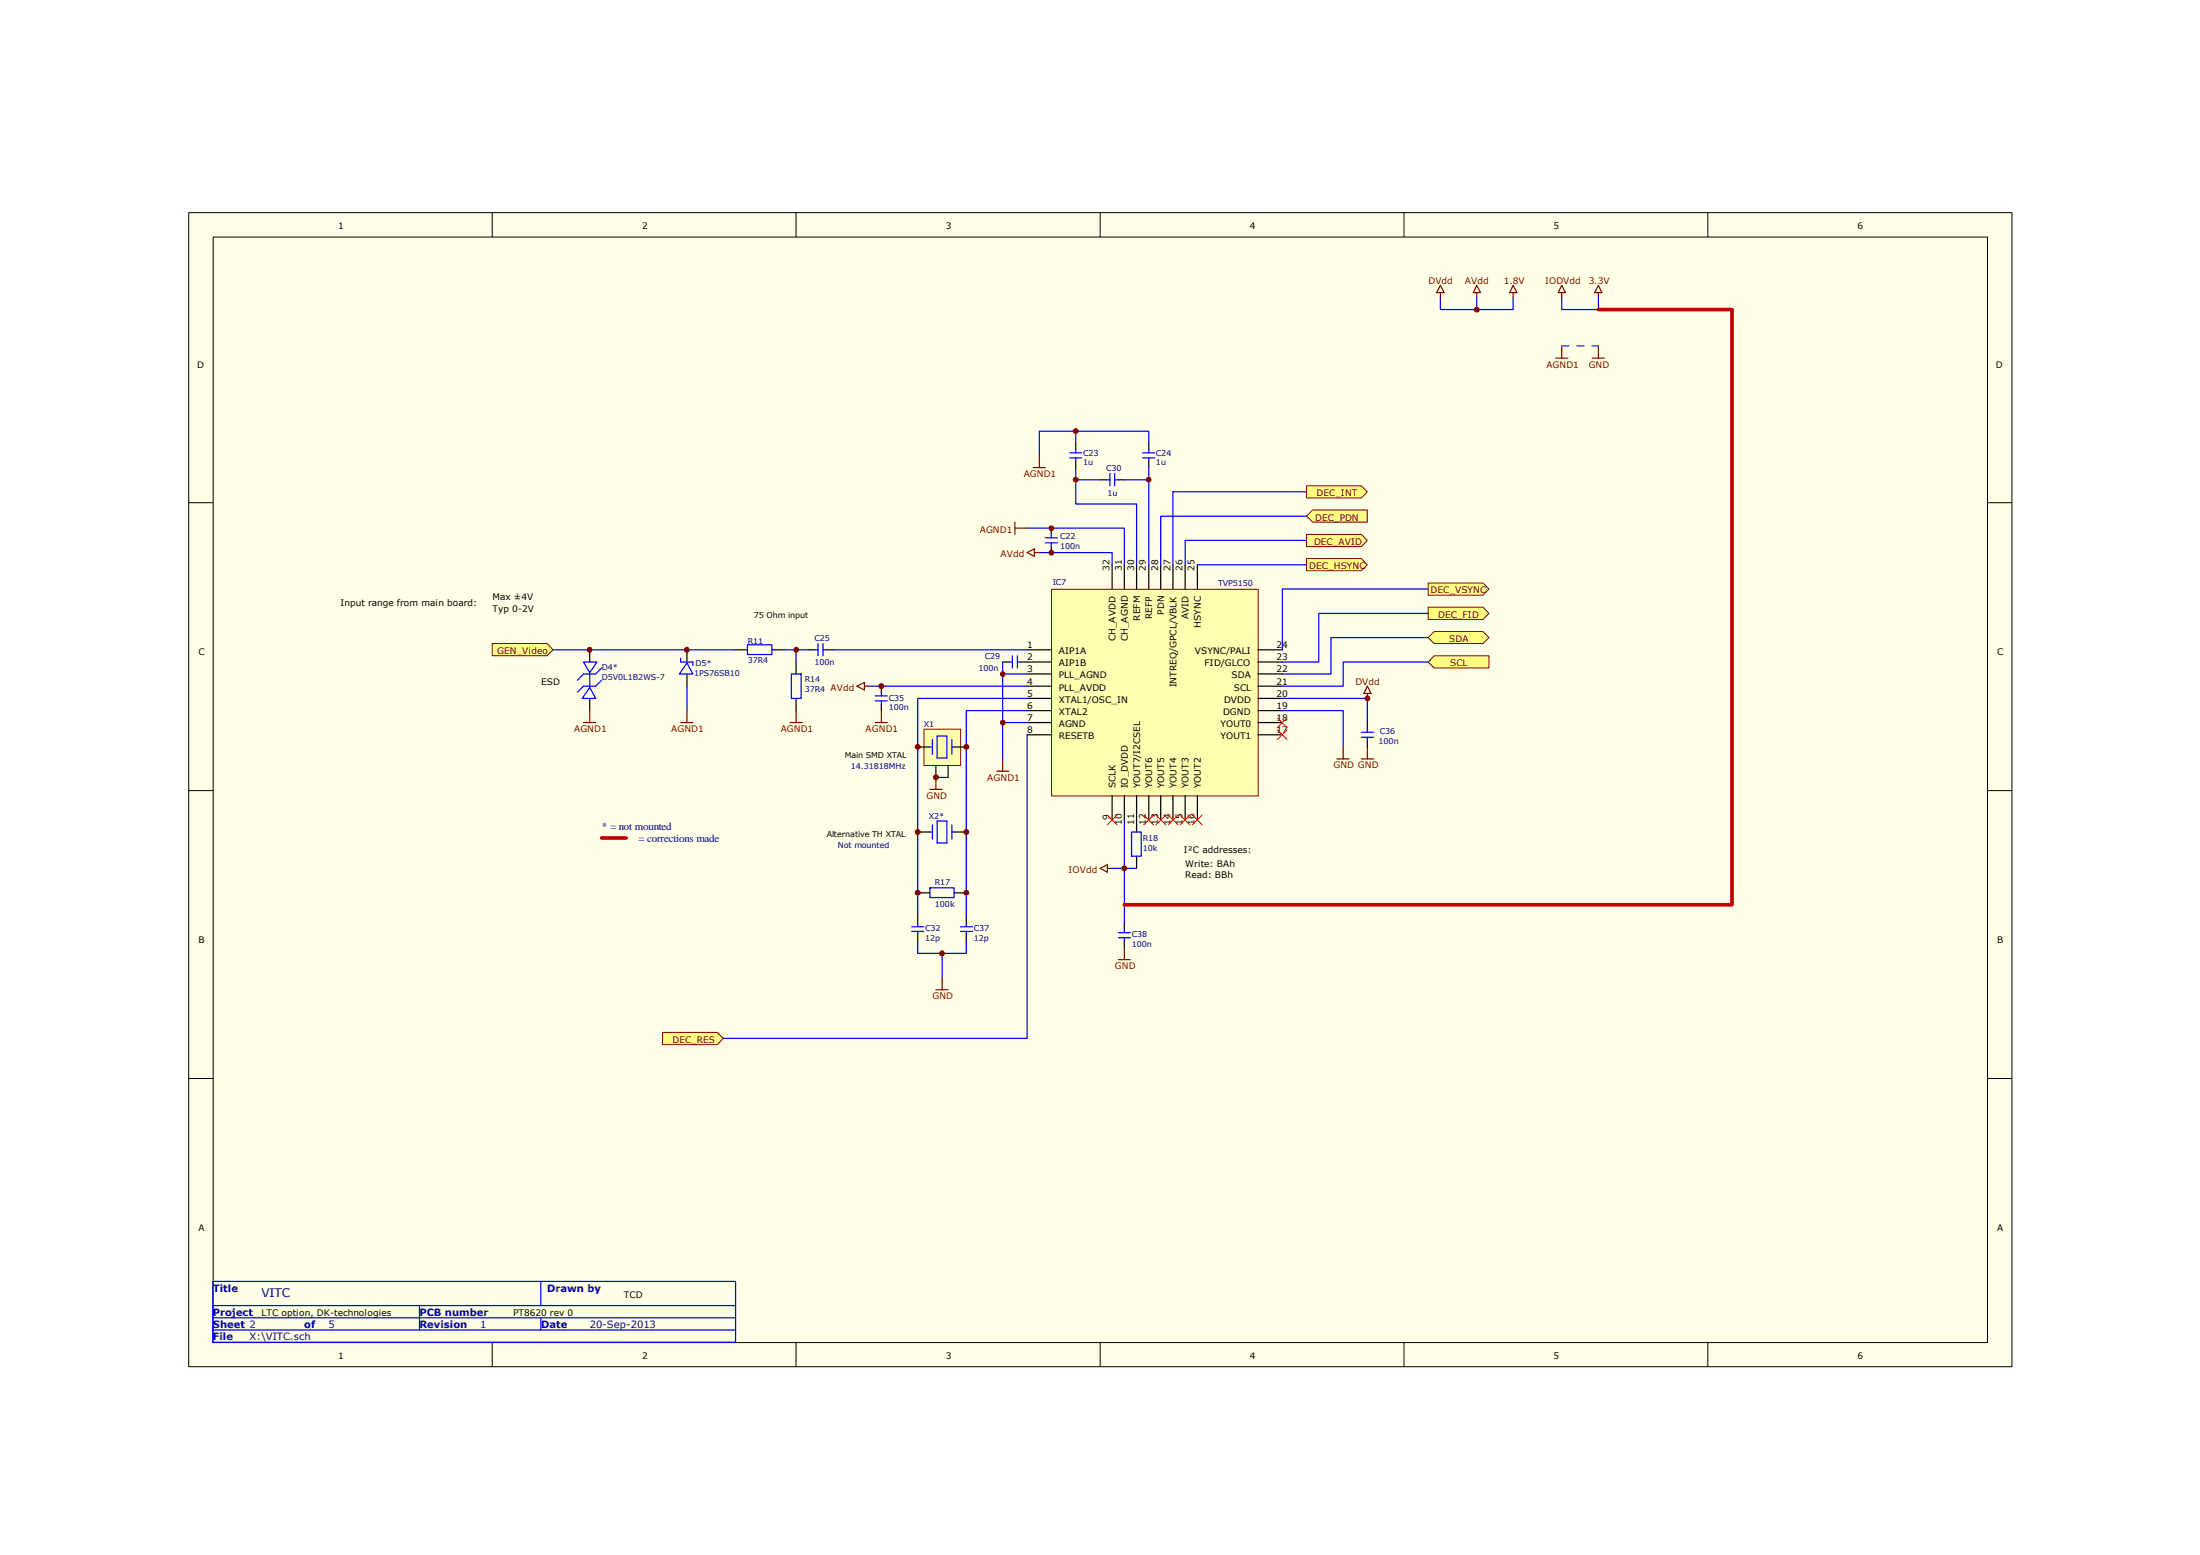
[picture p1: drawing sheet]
<svg xmlns="http://www.w3.org/2000/svg" width="297mm" height="210mm" viewBox="0 0 297 210" stroke-linecap="round" stroke-linejoin="round" font-family="sans-serif">
<path d="M25.5 28.7h246.1v155.8h-246.1z" fill="#ffffe8"/>
<g fill="none" stroke="#000" stroke-width=".14">
<path d="M25.5 28.7h246.1v155.8h-246.1zM28.8 32h239.5v149.2h-239.5zM66.5 28.7v3.3M107.5 28.7v3.3M148.5 28.7v3.3M189.6 28.7v3.3M230.6 28.7v3.3M25.4 67.9h3.3M268.3 67.9h3.3M25.4 106.7h3.3M268.3 106.7h3.3M25.4 145.6h3.3"/>
<path d="M268.3 145.6h3.3M66.5 181.2v3.2M107.5 181.2v3.2M148.5 181.2v3.2M189.6 181.2v3.2M230.6 181.2v3.2"/>
</g>
<path d="M28.7 173h70.6v8.2h-70.6zM28.7 176.2h70.6M28.7 177.9h70.6M28.7 179.5h70.6M56.6 176.2v3.3M73 173v3.2M73 177.9v1.6" fill="none" stroke="#00f" stroke-width=".16"/>
<path d="M142 79.6h27.9v27.8h-27.9z" fill="#ffffb0"/>
<path d="M142 79.5h27.9v27.9h-27.9z" fill="none" stroke="#800000" stroke-width=".14"/>
<g fill="none" stroke="#000" stroke-width=".16">
<path d="M145.2 59.8v.9M155.1 59.8v.9M141.9 71.3v.8M141.9 73.8v.8M145.2 62.3v.8M148.5 64.8h.8M150.2 76.2v3.3M151 64.8h.8M151.8 76.2v3.3M153.5 76.2v3.3M155.1 62.3v.8M155.1 76.2v3.3"/>
<path d="M156.7 76.2v3.3M158.4 76.2v3.3M160 76.2v3.3M161.7 76.2v3.3M138.7 89.4h3.2M138.7 91h3.2M138.7 92.6h3.2M138.7 94.3h3.2M138.7 95.9h3.2M138.7 97.5h3.2M138.7 99.2h3.2M138.7 87.7h3.2"/>
<path d="M169.8 89.4h3.3M169.8 91h3.3M169.8 92.6h3.3M169.8 94.3h3.3M169.8 95.9h3.3M169.8 97.5h3.3M169.8 99.2h3.3M169.8 87.7h3.3M150.2 107.4v3.3M151.8 107.4v3.3M153.5 107.4v3.3M155.1 107.4v3.3"/>
<path d="M156.7 107.4v3.3M158.4 107.4v3.3M160 107.4v3.3M161.7 107.4v3.3"/>
</g>
<g fill="none" stroke="#00f" stroke-width=".16">
<path d="M138.7 71.3h13.1v4.9M140.3 74.6h9.9v1.6M141.1 73.3h1.7M141.1 72.6h1.7M141.9 72.1v.5M141.9 73.3v.5M144.4 61.8h1.6M144.4 61.1h1.6M145.2 63.1v4.9h8.3v8.2M145.2 60.7v.4M145.2 61.8v.5M149.3 64.8h.6"/>
<path d="M149.9 63.9v1.7M150.5 63.9v1.7M150.5 64.8h.5M151.8 64.8h3.3M154.3 61.8h1.6M154.3 61.1h1.6M155.1 60.7v.4M155.1 61.8v.5M155.1 63.1v13.1"/>
</g>
<path d="M137 70.5v1.6M137 71.3h1.7M138.7 74.6l1-.5v1zM139.7 74.6h.6" fill="none" stroke="#800000" stroke-width=".16"/>
<circle cx="155.1" cy="64.7" r=".32" fill="#800000"/>
<circle cx="155.1" cy="64.7" r=".32" fill="none" stroke="#800000" stroke-width=".14"/>
<path d="M145.2 64.8h3.3" fill="none" stroke="#00f" stroke-width=".16"/>
<circle cx="145.3" cy="64.7" r=".33" fill="#800000"/>
<circle cx="145.3" cy="64.7" r=".33" fill="none" stroke="#800000" stroke-width=".14"/>
<path d="M145.2 59.8v-1.6h9.9v1.6M145.2 58.2h-4.9v3.3" fill="none" stroke="#00f" stroke-width=".16"/>
<circle cx="145.3" cy="58.2" r=".33" fill="#800000"/>
<circle cx="145.3" cy="58.2" r=".33" fill="none" stroke="#800000" stroke-width=".14"/>
<path d="M139.5 63.1h1.6M140.3 61.5v1.6" fill="none" stroke="#800000" stroke-width=".16"/>
<path d="M176.4 66.4h-18v9.8" fill="none" stroke="#00f" stroke-width=".16"/>
<path d="M176.4 65.6h7.4l.8 .8-.8 .8h-7.4z" fill-rule="evenodd" fill="#ffff80"/>
<path d="M176.4 65.6h7.4l.8 .8-.8 .8h-7.4z" fill="none" stroke="#800000" stroke-width=".14"/>
<g fill="none" stroke="#00f" stroke-width=".16">
<path d="M138.7 95.9h-8.2v27.9M138.7 94.3h-14.8v29.5M125.6 119.8h3.2v1.4h-3.2zM123.1 125.1h1.6M123.1 125.7h1.6M123.9 127v1.7h6.6v-1.7M123.9 124.6v.5M123.9 125.7v.5M127.2 128.7v3.3M129.7 125.1h1.6M129.7 125.7h1.6M130.5 124.6v.5"/>
<path d="M130.5 125.7v.5"/>
</g>
<path d="M123.9 120.5h1.7M123.9 123.8v.8M123.9 126.2v.8M128.8 120.5h1.7M130.5 123.8v.8M130.5 126.2v.8" fill="none" stroke="#000" stroke-width=".16"/>
<path d="M126.4 133.6h1.6M127.2 132v1.6" fill="none" stroke="#800000" stroke-width=".16"/>
<path d="M66.5 86.9h7.4l.8 .8-.8 .8h-7.4z" fill-rule="evenodd" fill="#ffff80"/>
<path d="M66.5 86.9h7.4l.8 .8-.8 .8h-7.4z" fill="none" stroke="#800000" stroke-width=".14"/>
<g fill="none" stroke="#000" stroke-width=".16">
<path d="M99.3 87.7h1.6M104.2 87.7h1.7M107.5 89.4v1.6M107.5 94.3v1.6M109.1 87.7h.9M111.6 87.7h.8M119 92.6v.8M119 95.1v.8M184.6 97.5v.9M184.6 100v.8M153.5 110.7v1.6M153.5 115.6v1.6"/>
<path d="M151.8 124.6v.8M151.8 127v.9"/>
</g>
<g fill="none" stroke="#00f" stroke-width=".16">
<path d="M74.7 87.7h24.6M100.9 87h3.3v1.3h-3.3zM105.9 87.7h3.2M106.8 91h1.4v3.3h-1.4zM107.5 87.7v1.7M110 87.7h.4M110.4 86.9v1.6M111.1 86.9v1.6M111.1 87.7h.5M112.4 87.7h26.3M117.3 92.6h21.4M118.1 93.9h1.7"/>
<path d="M118.1 94.6h1.7M119 93.4v.5M119 94.6v.5M135.4 97.5v4.9M173.1 95.9h8.3v4.9M173.1 94.3h11.5v3.2M183.8 98.8h1.7M183.8 99.5h1.7M184.6 98.4v.4M184.6 99.5v.5M152.8 112.3h1.3v3.3h-1.3zM151 125.9h1.6"/>
<path d="M151 126.6h1.6M151.8 125.4v.5M151.8 126.6v.4"/>
</g>
<g fill="none" stroke="#800000" stroke-width=".16">
<path d="M106.7 97.5h1.6M107.5 95.9v1.6M115.7 92.6l1-.5v1zM116.7 92.6h.6M118.1 97.5h1.7M119 95.9v1.6M184.6 93.6v.7M184.6 92.6l.5 1h-1zM134.6 104.1h1.6M135.4 102.4v1.7M148.5 117.2l1-.5v1zM149.5 117.2h.7"/>
<path d="M180.5 102.4h1.7M181.4 100.8v1.6M183.8 102.4h1.7M184.6 100.8v1.6M151 129.5h1.6M151.8 127.9v1.6"/>
</g>
<path d="M193.6 88.5h7.4v1.7h-7.4l-.8-.8z" fill-rule="evenodd" fill="#ffff80"/>
<path d="M193.6 88.5h7.4v1.7h-7.4l-.8-.8z" fill="none" stroke="#800000" stroke-width=".14"/>
<path d="M192.8 86.1l.8-.8h6.6l.8 .8-.8 .8h-6.6z" fill-rule="evenodd" fill="#ffff80"/>
<path d="M192.8 86.1l.8-.8h6.6l.8 .8-.8 .8h-6.6z" fill="none" stroke="#800000" stroke-width=".14"/>
<path d="M192.8 89.4h-11.4v3.2h-8.3M192.8 86.1h-13.1v4.9h-6.6" fill="none" stroke="#00f" stroke-width=".16"/>
<circle cx="107.5" cy="87.7" r=".33" fill="#800000"/>
<circle cx="107.5" cy="87.7" r=".33" fill="none" stroke="#800000" stroke-width=".14"/>
<path d="M138.7 91h-3.3v6.5h3.3" fill="none" stroke="#00f" stroke-width=".16"/>
<circle cx="135.4" cy="97.5" r=".33" fill="#800000"/>
<circle cx="135.4" cy="97.5" r=".33" fill="none" stroke="#800000" stroke-width=".14"/>
<path d="M176.4 69.7h-19.7v6.5" fill="none" stroke="#00f" stroke-width=".16"/>
<path d="M176.4 69.7l.8-.9h7.4v1.7h-7.4z" fill-rule="evenodd" fill="#ffff80"/>
<path d="M176.4 69.7l.8-.9h7.4v1.7h-7.4z" fill="none" stroke="#800000" stroke-width=".14"/>
<circle cx="184.6" cy="94.3" r=".33" fill="#800000"/>
<circle cx="184.6" cy="94.3" r=".33" fill="none" stroke="#800000" stroke-width=".14"/>
<path d="M199.4 38.5l.5 1h-1zM199.4 39.5v.7M204.3 38.5l.5 1h-1zM204.3 39.5v.7M210.9 38.5l.5 1h-1zM210.9 39.5v.7M215.8 38.5l.5 1h-1zM215.8 39.5v.7" fill="none" stroke="#800000" stroke-width=".16"/>
<path d="M199.4 40.2v1.6h4.9v-1.6M210.9 40.2v1.6h4.9v-1.6M135.4 89.4v1.6M136.2 89.4h.5M136.7 88.5v1.7M137.4 88.5v1.7M137.4 89.4h.5" fill="none" stroke="#00f" stroke-width=".16"/>
<path d="M135.4 89.4h.8M137.9 89.4h.8" fill="none" stroke="#000" stroke-width=".16"/>
<circle cx="135.4" cy="91" r=".32" fill="#800000"/>
<circle cx="135.4" cy="91" r=".32" fill="none" stroke="#800000" stroke-width=".14"/>
<path d="M194.5 40.2v1.6h4.9" fill="none" stroke="#00f" stroke-width=".16"/>
<circle cx="199.4" cy="41.8" r=".33" fill="#800000"/>
<circle cx="199.4" cy="41.8" r=".33" fill="none" stroke="#800000" stroke-width=".14"/>
<path d="M194.5 38.5l.5 1h-1zM194.5 39.5v.7M210.1 48.3h1.6M210.9 46.7v1.6M215 48.3h1.6M215.8 46.7v1.6" fill="none" stroke="#800000" stroke-width=".16"/>
<path d="M176.4 72.1h7.4l.8 .8-.8 .9h-7.4z" fill-rule="evenodd" fill="#ffff80"/>
<path d="M176.4 72.1h7.4l.8 .8-.8 .9h-7.4z" fill="none" stroke="#800000" stroke-width=".14"/>
<path d="M161.7 76.2h14.7M176.4 72.9h-16.4v3.3" fill="none" stroke="#00f" stroke-width=".16"/>
<path d="M176.4 75.4h7.4l.8 .8-.8 .8h-7.4z" fill-rule="evenodd" fill="#ffff80"/>
<path d="M176.4 75.4h7.4l.8 .8-.8 .8h-7.4z" fill="none" stroke="#800000" stroke-width=".14"/>
<path d="M192.8 78.7h7.4l.8 .8-.8 .8h-7.4z" fill-rule="evenodd" fill="#ffff80"/>
<path d="M192.8 78.7h7.4l.8 .8-.8 .8h-7.4z" fill="none" stroke="#800000" stroke-width=".14"/>
<path d="M192.8 82h7.4l.8 .8-.8 .8h-7.4z" fill-rule="evenodd" fill="#ffff80"/>
<path d="M192.8 82h7.4l.8 .8-.8 .8h-7.4z" fill="none" stroke="#800000" stroke-width=".14"/>
<path d="M192.8 79.5h-19.7v8.2M192.8 82.8h-14.7v6.6h-5" fill="none" stroke="#00f" stroke-width=".16"/>
<path d="M89.4 139.4h7.5l.8 .8-.8 .8h-7.5z" fill-rule="evenodd" fill="#ffff80"/>
<path d="M89.4 139.4h7.5l.8 .8-.8 .8h-7.5z" fill="none" stroke="#800000" stroke-width=".14"/>
<path d="M138.7 99.2v41h-41M150.2 117.2h3.3M151.8 110.7v13.9" fill="none" stroke="#00f" stroke-width=".16"/>
<circle cx="151.8" cy="117.2" r=".33" fill="#800000"/>
<circle cx="151.8" cy="117.2" r=".33" fill="none" stroke="#800000" stroke-width=".14"/>
<g fill="none" stroke="#f00" stroke-width=".14">
<path d="M172.5 98.5l1.3 1.3M172.5 96.9l1.3 1.3M173.8 98.5l-1.3 1.3M173.8 96.9l-1.3 1.3M149.5 110l1.3 1.3M150.8 110l-1.3 1.3M154.4 110l1.3 1.3M155.7 110l-1.3 1.3M156.1 110l1.3 1.3M157.4 110l-1.3 1.3M157.7 110l1.3 1.3M159 110l-1.3 1.3"/>
<path d="M159.3 110l1.4 1.3M160.7 110l-1.4 1.3M161 110l1.3 1.3M162.3 110l-1.3 1.3"/>
</g>
<path d="M210.9 46.7h4.9" fill="none" stroke="#00f" stroke-width=".14" stroke-dasharray="1 1 1 1 1 1 1 1"/>
<circle cx="141.9" cy="74.6" r=".33" fill="#800000"/>
<circle cx="141.9" cy="74.6" r=".33" fill="none" stroke="#800000" stroke-width=".14"/>
<circle cx="142" cy="71.3" r=".32" fill="#800000"/>
<circle cx="142" cy="71.3" r=".32" fill="none" stroke="#800000" stroke-width=".14"/>
<circle cx="119" cy="92.6" r=".34" fill="#800000"/>
<circle cx="119" cy="92.6" r=".34" fill="none" stroke="#800000" stroke-width=".14"/>
<path d="M124.8 98.5h4.9v4.8h-4.9z" fill="#ffffb0"/>
<path d="M124.8 98.4h4.9v4.9h-4.9z" fill="none" stroke="#800000" stroke-width=".14"/>
<path d="M123.9 100.8h1.7M123.9 112.3h1.7M126.4 103.3v1.6M128 103.3v1.6M128.8 100.8h1.7M128.8 112.3h1.7" fill="none" stroke="#000" stroke-width=".16"/>
<path d="M125.9 99.8v2M126.5 99.4h1.3v2.9h-1.3zM128.5 99.8v2M125.6 100.8h.3M125.6 112.3h.3M125.9 111.3v2M126.4 104.9h1.6M126.5 110.8h1.3v3h-1.3zM128.5 111.3v2M128.5 100.8h.3M128.5 112.3h.3" fill="none" stroke="#00f" stroke-width=".16"/>
<path d="M125.6 106.6h1.6M126.4 104.9v1.7" fill="none" stroke="#800000" stroke-width=".16"/>
<circle cx="123.9" cy="120.5" r=".33" fill="#800000"/>
<circle cx="123.9" cy="120.5" r=".33" fill="none" stroke="#800000" stroke-width=".14"/>
<circle cx="130.5" cy="120.5" r=".33" fill="#800000"/>
<circle cx="130.5" cy="120.5" r=".33" fill="none" stroke="#800000" stroke-width=".14"/>
<circle cx="127.2" cy="128.7" r=".33" fill="#800000"/>
<circle cx="127.2" cy="128.7" r=".33" fill="none" stroke="#800000" stroke-width=".14"/>
<circle cx="123.9" cy="100.8" r=".33" fill="#800000"/>
<circle cx="123.9" cy="100.8" r=".33" fill="none" stroke="#800000" stroke-width=".14"/>
<circle cx="130.5" cy="100.8" r=".33" fill="#800000"/>
<circle cx="130.5" cy="100.8" r=".33" fill="none" stroke="#800000" stroke-width=".14"/>
<circle cx="126.4" cy="104.9" r=".33" fill="#800000"/>
<circle cx="126.4" cy="104.9" r=".33" fill="none" stroke="#800000" stroke-width=".14"/>
<circle cx="123.9" cy="112.3" r=".33" fill="#800000"/>
<circle cx="123.9" cy="112.3" r=".33" fill="none" stroke="#800000" stroke-width=".14"/>
<circle cx="130.5" cy="112.3" r=".33" fill="#800000"/>
<circle cx="130.5" cy="112.3" r=".33" fill="none" stroke="#800000" stroke-width=".14"/>
<path d="M79.6 87.7v1.7M79.6 94.3v1.6" fill="none" stroke="#000" stroke-width=".16"/>
<path d="M78.8 89.4h1.8l-1 1.4zM79.6 92.8l.8 1.5h-1.8zM79.6 91v1.6M81.2 90.2l-.8 .8h-1.6l-.8 .8M81.2 91.8l-.8 .8h-1.6l-.8 .8" fill="none" stroke="#00f" stroke-width=".16"/>
<path d="M78.8 97.5h1.6M79.6 95.9v1.6" fill="none" stroke="#800000" stroke-width=".16"/>
<circle cx="79.6" cy="87.7" r=".33" fill="#800000"/>
<circle cx="79.6" cy="87.7" r=".33" fill="none" stroke="#800000" stroke-width=".14"/>
<path d="M92.7 87.7v1.7M92.7 91v1.6" fill="none" stroke="#000" stroke-width=".16"/>
<path d="M91.9 88.9v.5h1.7v.4M92.7 89.5l.9 1.5h-1.9z" fill="none" stroke="#00f" stroke-width=".16"/>
<circle cx="92.7" cy="87.7" r=".33" fill="#800000"/>
<circle cx="92.7" cy="87.7" r=".33" fill="none" stroke="#800000" stroke-width=".14"/>
<path d="M92.7 92.6v3.3" fill="none" stroke="#00f" stroke-width=".16"/>
<path d="M91.9 97.5h1.7M92.7 95.9v1.6" fill="none" stroke="#800000" stroke-width=".16"/>
<path d="M215.8 41.8h18v80.3h-82M81.2 113.1h3.3" fill="none" stroke="#bf0000" stroke-width=".49"/>
<text font-size="1.6" fill="#000080" x="35.3" y="175.1">VITC</text>
<g font-size="1.5" fill="#000080">
<text x="81.3" y="112">* = not mounted</text>
<text x="86.2" y="113.6">= corrections made</text>
</g>
<g font-size="1.3" fill="#000080">
<text x="28.7" y="174.4">Title</text>
<text x="28.7" y="177.6">Project</text>
<text x="28.7" y="179.3">Sheet 2</text>
<text x="41.1" y="179.3">of</text>
<text x="44.4" y="179.3">5</text>
<text x="56.6" y="177.6">PCB number</text>
<text x="56.6" y="179.3">Revision</text>
<text x="64.9" y="179.3">1</text>
<text x="73.1" y="179.3">Date</text>
<text x="73.9" y="174.4">Drawn by</text>
<text x="79.6" y="179.3">20-Sep-2013</text>
<text x="28.7" y="180.9">File</text>
<text x="33.7" y="180.9">X:\VITC.sch</text>
</g>
<g font-size="1.2">
<text x="45.7" y="30.9">1</text>
<text x="86.7" y="30.9">2</text>
<text x="127.7" y="30.9">3</text>
<text x="168.7" y="30.9">4</text>
<text x="209.8" y="30.9">5</text>
<text x="250.8" y="30.9">6</text>
<text x="26.6" y="49.6">D</text>
<text x="269.5" y="49.6">D</text>
<text x="149.8" y="77.1" transform="rotate(-90 149.8 77.1)">32</text>
<text x="151.5" y="77.1" transform="rotate(-90 151.5 77.1)">31</text>
<text x="153.1" y="77.1" transform="rotate(-90 153.1 77.1)">30</text>
<text x="154.7" y="77.1" transform="rotate(-90 154.7 77.1)">29</text>
<text x="156.4" y="77.1" transform="rotate(-90 156.4 77.1)">28</text>
<text x="158" y="77.1" transform="rotate(-90 158 77.1)">27</text>
<text x="159.7" y="77.1" transform="rotate(-90 159.7 77.1)">26</text>
<text x="161.3" y="77.1" transform="rotate(-90 161.3 77.1)">25</text>
<text x="46" y="81.7">Input range from main board:</text>
<text x="66.5" y="80.9">Max ±4V</text>
<text x="66.5" y="82.6">Typ 0-2V</text>
<text x="153.9" y="83.8" transform="rotate(-90 153.9 83.8)">REFM</text>
<text x="155.6" y="83.6" transform="rotate(-90 155.6 83.6)">REFP</text>
<text x="157.2" y="83" transform="rotate(-90 157.2 83)">PDN</text>
<text x="160.5" y="83.6" transform="rotate(-90 160.5 83.6)">AVID</text>
<text x="26.8" y="88.5">C</text>
<text x="138.7" y="89.1">2</text>
<text x="138.7" y="87.5">1</text>
<text x="143" y="90">AIP1B</text>
<text x="143" y="88.3">AIP1A</text>
<text x="150.6" y="86.6" transform="rotate(-90 150.6 86.6)">CH_AVDD</text>
<text x="152.3" y="86.6" transform="rotate(-90 152.3 86.6)">CH_AGND</text>
<text x="161.3" y="88.3">VSYNC/PALI</text>
<text x="162.1" y="84.8" transform="rotate(-90 162.1 84.8)">HSYNC</text>
<text x="162.6" y="90">FID/GLCO</text>
<text x="172.3" y="87.5">24</text>
<text x="172.3" y="89.1">23</text>
<text x="269.7" y="88.5">C</text>
<text x="73.1" y="92.4">ESD</text>
<text x="138.7" y="90.8">3</text>
<text x="138.7" y="92.4">4</text>
<text x="138.7" y="94">5</text>
<text x="138.7" y="95.7">6</text>
<text x="143" y="91.6">PLL_AGND</text>
<text x="143" y="93.2">PLL_AVDD</text>
<text x="143" y="94.9">XTAL1/OSC_IN</text>
<text x="158.8" y="92.8" transform="rotate(-90 158.8 92.8)">INTREQ/GPCL/VBLK</text>
<text x="165.3" y="94.9">DVDD</text>
<text x="166.3" y="91.6">SDA</text>
<text x="166.6" y="93.2">SCL</text>
<text x="172.3" y="95.7">19</text>
<text x="172.3" y="92.4">21</text>
<text x="172.3" y="94">20</text>
<text x="172.3" y="90.8">22</text>
<text x="138.7" y="97.3">7</text>
<text x="138.7" y="99">8</text>
<text x="143" y="96.5">XTAL2</text>
<text x="143" y="98.1">AGND</text>
<text x="143" y="99.8">RESETB</text>
<text x="164.8" y="99.8">YOUT1</text>
<text x="164.8" y="98.1">YOUT0</text>
<text x="165.1" y="96.5">DGND</text>
<text x="172.3" y="99">17</text>
<text x="172.3" y="97.3">18</text>
<text x="150.6" y="106.4" transform="rotate(-90 150.6 106.4)">SCLK</text>
<text x="152.3" y="106.4" transform="rotate(-90 152.3 106.4)">IO_DVDD</text>
<text x="153.9" y="106.4" transform="rotate(-90 153.9 106.4)">YOUT7/I2CSEL</text>
<text x="155.6" y="106.4" transform="rotate(-90 155.6 106.4)">YOUT6</text>
<text x="157.2" y="106.4" transform="rotate(-90 157.2 106.4)">YOUT5</text>
<text x="158.8" y="106.4" transform="rotate(-90 158.8 106.4)">YOUT4</text>
<text x="160.5" y="106.4" transform="rotate(-90 160.5 106.4)">YOUT3</text>
<text x="162.1" y="106.4" transform="rotate(-90 162.1 106.4)">YOUT2</text>
<text x="149.8" y="110.7" transform="rotate(-90 149.8 110.7)">9</text>
<text x="151.5" y="111.3" transform="rotate(-90 151.5 111.3)">10</text>
<text x="153.1" y="111.3" transform="rotate(-90 153.1 111.3)">11</text>
<text x="154.7" y="111.3" transform="rotate(-90 154.7 111.3)">12</text>
<text x="156.4" y="111.3" transform="rotate(-90 156.4 111.3)">13</text>
<text x="158" y="111.3" transform="rotate(-90 158 111.3)">14</text>
<text x="159.7" y="111.3" transform="rotate(-90 159.7 111.3)">15</text>
<text x="161.3" y="111.3" transform="rotate(-90 161.3 111.3)">16</text>
<text x="159.8" y="115.2">I²C addresses:</text>
<text x="160" y="117">Write: BAh</text>
<text x="160" y="118.5">Read: BBh</text>
<text x="26.8" y="127.3">B</text>
<text x="269.7" y="127.3">B</text>
<text x="26.8" y="166.2">A</text>
<text x="269.7" y="166.2">A</text>
<text x="35.3" y="177.7">LTC option, DK-technologies</text>
<text x="69.3" y="177.7">PT8620 rev 0</text>
<text x="84.2" y="175.2">TCD</text>
<text x="45.7" y="183.4">1</text>
<text x="86.7" y="183.4">2</text>
<text x="127.7" y="183.4">3</text>
<text x="168.7" y="183.4">4</text>
<text x="209.8" y="183.4">5</text>
<text x="250.8" y="183.4">6</text>
</g>
<g font-size="1.2" fill="#800000">
<text x="192.9" y="38.3">DVdd</text>
<text x="197.8" y="38.3">AVdd</text>
<text x="203" y="38.3">1.8V</text>
<text x="208.6" y="38.3">IODVdd</text>
<text x="214.5" y="38.3">3.3V</text>
<text x="208.8" y="49.6">AGND1</text>
<text x="214.5" y="49.6">GND</text>
<text x="138.2" y="64.3">AGND1</text>
<text x="132.3" y="71.9">AGND1</text>
<text x="177.6" y="70.3">DEC_PDN</text>
<text x="177.8" y="67">DEC_INT</text>
<text x="135.1" y="75.2">AVdd</text>
<text x="176.8" y="76.8">DEC_HSYNC</text>
<text x="177.4" y="73.5">DEC_AVID</text>
<text x="193.2" y="80.1">DEC_VSYNC</text>
<text x="194.2" y="83.4">DEC_FID</text>
<text x="67.1" y="88.3">GEN_Video</text>
<text x="195.7" y="86.7">SDA</text>
<text x="195.8" y="90">SCL</text>
<text x="183" y="92.4">DVdd</text>
<text x="77.5" y="98.8">AGND1</text>
<text x="90.6" y="98.8">AGND1</text>
<text x="105.4" y="98.8">AGND1</text>
<text x="116.9" y="98.8">AGND1</text>
<text x="125.1" y="107.8">GND</text>
<text x="133.3" y="105.4">AGND1</text>
<text x="180" y="103.7">GND GND</text>
<text x="144.3" y="117.8">IOVdd</text>
<text x="150.5" y="130.8">GND</text>
<text x="125.9" y="134.9">GND</text>
<text x="90.8" y="140.8">DEC_RES</text>
</g>
<g font-size="1.1" fill="#000080">
<text x="146.3" y="61.6">C23</text>
<text x="146.3" y="62.7">1u</text>
<text x="149.3" y="63.6">C30</text>
<text x="156.1" y="61.6">C24</text>
<text x="156.1" y="62.7">1u</text>
<text x="149.5" y="67">1u</text>
<text x="143.1" y="72.8">C22</text>
<text x="143.1" y="74.1">100n</text>
<text x="142.2" y="79">IC7</text>
<text x="164.5" y="79.2">TVP5150</text>
<text x="93.9" y="90">D5*</text>
<text x="101" y="86.9">R11</text>
<text x="101" y="89.5">37R4</text>
<text x="110" y="86.5">C25</text>
<text x="110" y="89.8">100n</text>
<text x="133" y="89">C29</text>
<text x="81.3" y="90.5">D4*</text>
<text x="81.3" y="91.8">D5V0L1B2WS-7</text>
<text x="93.7" y="91.3">1PS76SB10</text>
<text x="108.7" y="92.1">R14</text>
<text x="108.7" y="93.4">37R4 AVdd</text>
<text x="120" y="94.6">C35</text>
<text x="120" y="95.9">100n</text>
<text x="132.1" y="90.6">100n</text>
<text x="124.8" y="98.2">X1</text>
<text x="186.1" y="100.5">100n</text>
<text x="186.3" y="99.1">C36</text>
<text x="114.9" y="103.8">14.31818MHz</text>
<text x="125.4" y="110.5">X2*</text>
<text x="154.3" y="113.6">R18</text>
<text x="113.1" y="114.4">Not mounted</text>
<text x="126.2" y="119.5">R17</text>
<text x="154.3" y="114.9">10k</text>
<text x="124.9" y="125.7">C32</text>
<text x="126.2" y="122.4">100k</text>
<text x="131.5" y="125.7">C37</text>
<text x="124.9" y="127">12p</text>
<text x="131.5" y="127">12p</text>
<text x="152.8" y="126.5">C38</text>
<text x="152.8" y="127.8">100n</text>
</g>
<g font-size="1.1">
<text x="101.8" y="83.4">75 Ohm input</text>
<text x="114.1" y="102.3">Main SMD XTAL</text>
<text x="111.6" y="112.9">Alternative TH XTAL</text>
</g>
</svg>
